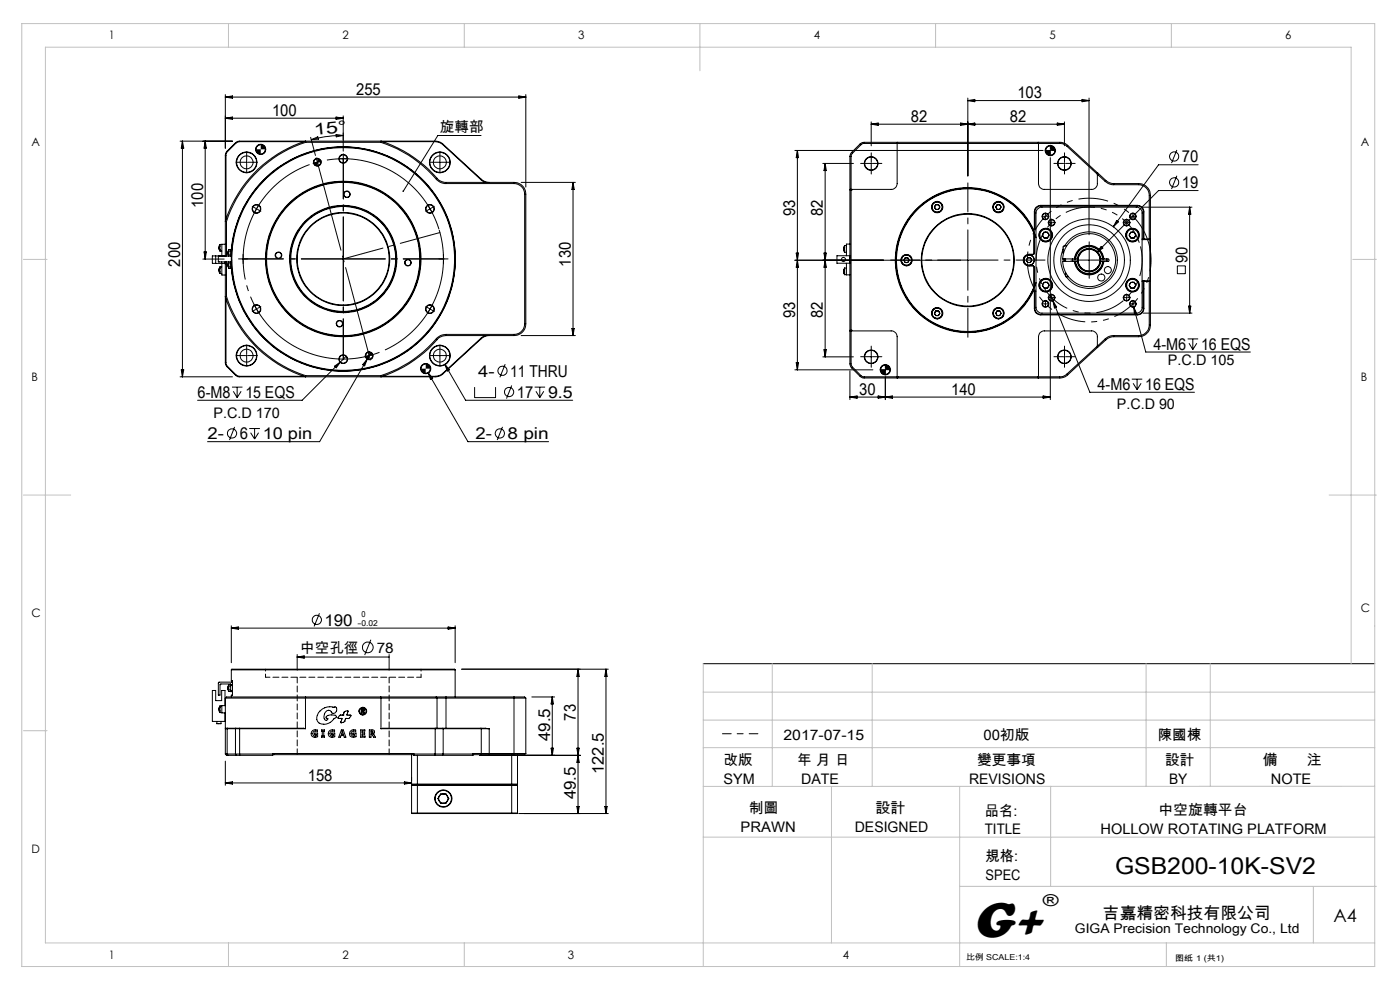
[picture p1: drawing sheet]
<svg xmlns="http://www.w3.org/2000/svg" width="297mm" height="210mm" viewBox="0 0 297 210" stroke-linecap="round" stroke-linejoin="round" font-family="sans-serif">
<g fill="none" stroke="#000" stroke-width=".21">
<path d="M38.2 29.9h11.1M38.7 29.9v50M38.7 29.9l.3 1.5h-.5zM43.5 29.9l.3 1.5h-.5zM43.5 29.9v25.1M47.8 25.1h25M47.8 25.1l1.5-.3v.5zM47.8 20.1v11.4M47.8 20.6l1.5-.3v.5zM47.8 20.6h63.7M52.2 34.4h.2M52.3 34.3v.3"/>
<path d="M55.3 30.7h-.1a1.04 1.04 0 0 0-.9 1M56.3 31.7a1.02 1.02 0 0 1-1 1M64.4 30h-13.6l-.8 .4-1.8 1.8-.3 .5v13.9M64.8 30.2a26.1 26.1 0 0 0-16.8 16.8M64.8 30.2v-.3a26.2 26.2 0 0 0-17 17l.2 .1M64.8 30.2h16M65.9 29.1l1 3.9M66 29.6l1.4-.6 .2 .5zM67.3 34.3v.2M67.3 33.6a.72 .72 0 0 0-.7 .8M67.4 34.4l-.2 .1M68.1 34.4v.1a.73 .73 0 0 1-.8 .7"/>
<path d="M71.3 28.5l1.5 .2-1.5 .3zM71.3 24.8l1.5 .3-1.5 .2zM72.7 33.7h.2M72.8 24.6v7.5M72.8 28.7a26.7 26.7 0 0 0-6.8 .9M72.8 33.6v.2M80.8 30.2a27.1 27.1 0 0 1 12.2 8.2l1.3 .5h14.7a2.27 2.27 0 0 1 2.3 2.3v27.5a2.27 2.27 0 0 1-2.3 2.2h-14.4a2.65 2.65 0 0 0-2.1 1 26.1 26.1 0 0 1-11.7 7.8M80.8 30.2v-.3a27.3 27.3 0 0 1 12.3 8.3l1.2 .5h14.7a2.47 2.47 0 0 1 2.5 2.5v27.5a2.47 2.47 0 0 1-2.5 2.5h-14.4a2.61 2.61 0 0 0-1.9 .9 26.7 26.7 0 0 1-11.9 7.8v-.2M81.2 30h11.1l.9 .2 .7 .5 8.1 7.4 1 .6M93.2 34.4h.3M93.3 34.3v.3M102.1 28.7h-9.2l-7.4 11.9"/>
<path d="M103.8 38.7a2.48 2.48 0 0 1-1.7-.7l-8.1-7.4a2.48 2.48 0 0 0-1.7-.7h-41.6l-.5 .2-2.1 2.1-.3 .6v21.5M110.1 20.3l1.4 .3-1.4 .2zM110.6 38.7h11.5M111.5 20.1v19.6M121.6 38.7v32.5M121.6 38.7l.2 1.5h-.5zM168.6 31.9h52.7M169.2 31.9v46.5M169.2 31.9l.2 1.5h-.5zM174.6 34.7h6.4M175 34.7v41M175 34.7l.3 1.5h-.5z"/>
<path d="M184.7 34.7h.2M184.8 25.9v5M184.8 34.6v.2M184.8 26.3h41M184.8 26.3l1.5-.2v.5zM190.3 30.2h30M190.3 30.2v8.7a1.26 1.26 0 0 1-1.2 1.3h-8.8M190.3 30.2h-7.1l-.7 .3-1.9 1.9-.3 .7v7.1M190.4 30.4h-7.3l-.4 .2-2.1 2.3v7.4M190.4 30.4h34.4a2.07 2.07 0 0 1 1.5 .6l6.5 6M190.4 30.4h.1M203.8 26.1l1.5 .2-1.5 .3z"/>
<path d="M205.3 20.8v16.5M205.3 21.3h25.7M205.3 21.3l1.5-.2v.5zM205.3 26.3l1.5-.2v.5zM220.3 30.2v8.7a1.21 1.21 0 0 0 1.2 1.3h10.1a1.21 1.21 0 0 0 1.2-1.3v-2.3M220.3 30.2h4.5a2.48 2.48 0 0 1 1.7 .7l6.3 5.7M222.7 31.9h.2M222.8 30.9h-.1a.96 .96 0 0 0-.9 1M222.8 31.8v.3M222.8 33.4v51.4M223.8 31.9a1.02 1.02 0 0 1-1 1M224.3 26.1l1.5 .2-1.5 .3z"/>
<path d="M225.7 34.7h.2M225.8 25.9v5M225.8 34.6v.2M229.6 21.1l1.4 .2-1.4 .3zM231 20.8v29M232.8 36.6l1.8 1.7a2.48 2.48 0 0 0 1.7 .6h5.2a2.53 2.53 0 0 1 2.6 2.5v27.5a2.53 2.53 0 0 1-2.6 2.5h-5.2a2.48 2.48 0 0 0-1.7 .7l-1.8 1.6M232.8 37l1.6 1.4a2.63 2.63 0 0 0 1.9 .8h5.2a2.27 2.27 0 0 1 2.3 2.2v9.3M249.7 37.3l-1.2 2.8M249.7 31.8l-1.2 2.8M254.2 35h-8.4l-9.6 13.1M43 55h4.6M43.3 53.4h.5l-.3 1.6z"/>
<path d="M45.8 54.3v1.6M46.5 52.9l.2 .4M46.5 57.7l.2 .3M46.5 52.9h.1M46.5 52.2v.7M46.5 52.2h.1M46.5 57.7h.1M46.5 57v.7M46.5 57h.1M46.5 54.3h-.2v1.3h2.8M46.7 51.8l-.2 .4M46.7 56.6l-.2 .4"/>
<path d="M46.7 51.8v1.5M46.7 56.6v1.4M46.7 51.8h.4M46.7 53.3h.4M46.7 56.6h.4M46.7 58h.4M47 55.6l.1 2.7h.7M47.7 55.6l.1 .3M47.8 55.6v21.4l.3 .7 2.2 2.2h42a2.48 2.48 0 0 0 1.7-.6l8.1-7.4a2.48 2.48 0 0 1 1.7-.7M47.8 54.2l-.1 .1M47.8 51.8h-.7l-.1 2.5M48 47v7.3"/>
<path d="M48 55.6v7.3M48.4 56.5l.1 .4M48.4 55.8l.1-.2v1.3M48.4 54h.1M48.4 53.3v.7M48.4 53.3h.1M48.4 56.5h.1M48.4 55.8v.7M48.4 55.8h.1M48.5 53v1.3l-.1-.3M48.5 53l-.1 .3M48.5 53h.4"/>
<path d="M48.9 56.8l-.4 .1M48.9 53v1.3M48.9 55.6v1.2M48.9 53h.2M48.9 56.8h.2M49.1 53a23.8 23.8 0 0 1 36.2-18.4 23.8 23.8 0 0 1 0 40.6 23.8 23.8 0 0 1-36.2-18.4M49.1 54.3h-4.1v1.6h2.7M49.1 52.8h.1M49.1 57h.1M49.1 52.3h.1M49.1 57.6h.1M51.4 55h.3"/>
<path d="M51.6 54.8v.3M54.3 44.3l.2 .1M54.5 44.2l-.2 .2M72.7 55h.2M72.8 54.8v.3M91.2 44.2v.1M91.2 44.3l-.1 .1M91.2 44.3l.1 .1M91.3 44.3h-.1M93.9 55h.3M94.1 54.8v.3M168.6 55.2h35.2"/>
<path d="M168.9 53.7h.5l-.2 1.5zM169.2 55.2l.2 1.5h-.5zM174.8 53.7h.5l-.3 1.5zM175 55.2l.3 1.5h-.5zM179 57.9l.2 .4M179 53.2l.2 .3M179 57.2h.1M179 57.9h.1M179 57.2v.7M179 52.4h.1M179 53.2h.1M179 52.4v.8"/>
<path d="M179.2 56.9l-.2 .3M179.2 52.1l-.2 .3M179.2 56.9v1.4M179.2 52.1v1.4M179.2 56.9h.4M179.2 58.3h1.1M179.2 52.1h.4M179.2 53.5h.4M179.6 55.8v2.5M180.2 54.2h-2.6v1.6h2.6M180.2 54.6h.1M180.2 55.8h.1"/>
<path d="M180.3 40.2v30M180.3 54.2v1.7M180.3 51.8h-.7v2.4M180.6 40.3h.1M180.6 40.3v29.8M192 54.7h.6l.3 .5-.3 .5h-.6l-.3-.5zM198.5 43.4h.6l.3 .5-.3 .5h-.6l-.3-.5zM205.2 55.2h.2M205.3 55.1v.2M211.5 43.4h.6l.3 .5-.3 .5h-.6l-.3-.5zM218 54.7h.6l.3 .5-.3 .5h-.6l-.3-.5zM218.3 56.3l1 .1"/>
<path d="M218.3 54.1a1.11 1.11 0 0 0-1.1 1.1 1.11 1.11 0 0 0 1.1 1.1M218.3 54.1a1.11 1.11 0 0 1 1.1 1.1 1.11 1.11 0 0 1-1.1 1.1M219.3 53.9a1.79 1.79 0 0 0-2.1 .7 1.25 1.25 0 0 0 1.1 1.8h1M219.3 56.4v.1M219.3 53.9l-1 .2M219.3 48.7h-.1a15.3 15.3 0 0 0-21.6-6.7 15.3 15.3 0 0 0-4.5 22.2 15.3 15.3 0 0 0 22.6 2.1 16.8 16.8 0 0 0 3.5-4.6l.1-.1M219.3 48.7a15.4 15.4 0 0 0-23.5-5.6 15.4 15.4 0 0 0 0 24.2 15.4 15.4 0 0 0 23.5-5.7M219.3 49.5a15.1 15.1 0 0 0-23.2-6.3 15.1 15.1 0 0 0 0 24 15.1 15.1 0 0 0 23.2-6.3M219.3 53.9h.1M219.3 56.5l.1 4.4M219.3 49.5h.1M219.3 49.5v4.4"/>
<path d="M219.3 56.5v4.4M219.4 49.5a15.2 15.2 0 0 0-23.3-6.4 15.2 15.2 0 0 0 0 24.2 15.2 15.2 0 0 0 23.3-6.4M219.4 49.5l-.1 4.4M219.4 48.7h-.1M219.4 49.5l.4 .9M219.8 59.9l-.4 1M219.8 43.9l1-.3h20.5a1.38 1.38 0 0 1 1.4 1.3v5.9l-.2-.1v-5.8a1.21 1.21 0 0 0-1.2-1.2h-20.5a1.26 1.26 0 0 0-1.3 1.2l-.1 3.8v-3.8zM220 44.5l.8-.6h20.3a1.21 1.21 0 0 1 1.2 1.3v20a1.21 1.21 0 0 1-1.2 1.2h-20a1.26 1.26 0 0 1-1.3-1.2v-20zM221.5 59.9h.7l.4 .6-.4 .6h-.7l-.4-.6zM221.5 49.2h.7l.4 .7-.4 .6h-.7l-.4-.6zM221.7 45.9h.2M221.8 45.8v.2"/>
<path d="M223 47.2h.2M223.1 47.1v.3M225.5 52.8a5.9 5.9 0 0 0 .6 5.7M225.6 54.9v.5M225.8 54.9v.5M225.8 52.2a6 6 0 0 1 9-1.7 6 6 0 0 1 .4 9 6 6 0 0 1-9-.8M226.1 58.6h.5M226.1 58.6l.6 .1M226.1 54.9v.5M226.1 57.8v.8M226.3 52.2l-.7 .1v1.4M227.5 54.9v.5"/>
<path d="M227.9 55.4a3.1 3.1 0 0 0 3.2 2.9 3.1 3.1 0 0 0 3.1-2.9M227.9 54.9a3.1 3.1 0 0 1 3.2-2.8 3.1 3.1 0 0 1 3.1 2.8M228.1 55.4a2.99 2.99 0 0 0 3 2.8 2.99 2.99 0 0 0 2.9-2.8M228.1 54.9a2.99 2.99 0 0 1 3-2.7 2.99 2.99 0 0 1 2.9 2.7M228.2 55.4a2.89 2.89 0 0 0 2.9 2.7 2.89 2.89 0 0 0 2.8-2.7M228.2 54.9a2.89 2.89 0 0 1 2.9-2.6 2.89 2.89 0 0 1 2.8 2.6M228.6 55.4a2.5 2.5 0 0 0 2.5 2.3 2.5 2.5 0 0 0 2.4-2.3M228.6 54.9a2.5 2.5 0 0 1 2.5-2.2 2.5 2.5 0 0 1 2.4 2.2M228.7 54.9h-3.2a5.3 5.3 0 0 1 4.5-5.2 5.6 5.6 0 0 1 6.6 4.7 5.6 5.6 0 0 1-5 6.4 5.6 5.6 0 0 1-6.2-5.4h3.3M228.7 55.4a2.38 2.38 0 0 0 2.3 2.2 2.38 2.38 0 0 0 2.4-2.2M228.7 54.9a2.38 2.38 0 0 1 2.3-2.1 2.38 2.38 0 0 1 2.4 2.1M228.7 54.9v.5"/>
<path d="M230.9 55.2h.3M231 55.1v.2M233.4 54.9h1.7a.27 .27 0 0 1 .2 .3 .27 .27 0 0 1-.2 .2h-1.7M233.4 54.9v.5M233.6 52.3l.4 .3-1.3 .9zM234.8 54.9v.5v-.2M236.9 46.8l.4 .3-1.1 1zM238.9 47.2h.2M239 47.1v.3M239.9 59.9h.7l.4 .6-.4 .6h-.7l-.4-.6zM239.9 49.2h.7l.4 .7-.4 .6h-.7l-.4-.6zM240.2 45.9h.3"/>
<path d="M240.3 45.8v.2M242.3 59.7h1.5M242.3 50.7h1.5M242.3 59.6h1.6M242.3 50.8h1.6M242.5 43.9h10.4M243.8 59.7v9.2a2.27 2.27 0 0 1-2.3 2.3h-5.2a2.63 2.63 0 0 0-1.9 .7l-1.6 1.5M243.8 50.7l.1 .1M243.9 59.6l-.1 .1M243.9 59.6l.2 .1M243.9 50.8v8.8M244.1 50.7l-.2 .1"/>
<path d="M249.8 56.4h1.7v1.7h-1.7zM252.4 43.9v22.5M252.4 43.9l.2 1.5h-.5zM254.2 40.4h-8.4l-13.1 13.1M38.2 79.9h11.1M38.5 78.4h.5l-.3 1.5zM47.9 63.3v13.8l.3 .5 1.8 1.9 .7 .3h13.7M48 62.9a25.9 25.9 0 0 0 16.8 16.8M48 62.9h-.2a26.4 26.4 0 0 0 17 17v-.2M52.2 75.5h.2M52.3 75.3v.3M54.3 65.5l.2 .2"/>
<path d="M54.5 65.5l-.2 .1M64.8 79.7h16M71 77.7l1.2-.9-.9 1.2zM73.4 75.6l-9.3 9.3h-22.2M77.9 76.2l-10.1 17.5h-23.8M77.9 76.2l-.5 1.4-.5-.2zM78.3 75.3v.2M78.3 75.5h-.1M78.3 75.5l.1 .1M78.3 74.7a.72 .72 0 0 0-.7 .8M78.4 75.4l-.1 .1M78.7 74.7l-.8 1.5"/>
<path d="M79.1 75.5a.78 .78 0 0 1-.8 .7M90.3 77.2h-.1a.97 .97 0 0 0-.9 1M90.8 79l8.5 14.7h17.1M90.8 79l1 1.2-.5 .3zM91.1 65.5l.1 .1M91.2 65.6v.1M91.2 65.6h.1M91.3 65.5l-.1 .1M91.3 78.2a1.02 1.02 0 0 1-1 1M93.2 75.5h.3M93.3 75.3v.3M94.4 77.3l4.4 7.6h22.7"/>
<path d="M94.4 77.3l1 1.1-.5 .3zM103 71.2l-1 .5-8.6 7.9-1.1 .2h-11.1M107.2 77.2l-1.2 2.8M110.6 71.2h11.5M121.3 69.7h.5l-.2 1.5zM168.6 78.4h16.6M168.9 76.9h.5l-.2 1.5zM174.6 75.7h6.4M174.8 74.2h.5l-.3 1.5zM180.3 70.2v7.1l.3 .7 1.9 1.9 .6 .3h7.2M180.3 70.2h8.8a1.26 1.26 0 0 1 1.2 1.2v8.8M180.3 78.7v6.1"/>
<path d="M180.6 70.1v7.4l2.1 2.2 .4 .2h7.3M180.6 70.1h.1M184.7 75.7h.2M184.8 75.6v.2M187.7 78.4h.2M187.8 77.4a1.02 1.02 0 0 0-1 1M187.8 78.3v.3M187.8 79.9v4.9M188.8 78.4a1.02 1.02 0 0 1-1 1M190.4 79.9h.1M198.5 65.9h.6l.3 .6-.3 .4h-.6l-.3-.4zM211.5 65.9h.6l.3 .6-.3 .4h-.6l-.3-.4z"/>
<path d="M219.3 61.6l.1 .1M219.3 60.9h.1M219.4 61.7l.1 3.7a1.33 1.33 0 0 0 1.3 1.3h20.5a1.26 1.26 0 0 0 1.2-1.3v-5.7l.2-.1v5.8a1.38 1.38 0 0 1-1.4 1.4h-20.5a1.33 1.33 0 0 1-1.4-1.4zM221.7 64.5h.2M221.8 64.3v.3M222.8 62.4l.6 1.4M223 63.1h.2M223.1 63v.3M223.4 63.8l7.8 19.4h22.2M223.4 63.8l.8 1.3-.5 .2zM225.7 75.7h.2M225.8 75.6v.2"/>
<path d="M232.8 73.4l-6.5 5.9a2.07 2.07 0 0 1-1.5 .6h-34.4M232.8 73.7l-6.3 5.8a2.48 2.48 0 0 1-1.7 .7h-4.5M232.8 73.7v-2.3a1.21 1.21 0 0 0-1.2-1.2h-10.1a1.21 1.21 0 0 0-1.2 1.2v8.8M238.9 63.1h.2M239 63v.3M240.2 64.5h.3M240.3 64.3v.3M240.5 65.2l2.6 9.5h22.2M240.5 65.2l.7 1.4-.5 .1zM242.5 66.4h10.4M252 71.9h2.2M252.1 64.9h.5l-.2 1.5z"/>
<path d="M252.2 72.8l.8 1.3M253 71.9v2.2M253.9 72.8l-.9 1.3M49.2 82.1h2.2M49.5 83l.8 1.3M49.8 90.5l-1.1 2.8M50.3 82.1v2.2M51.2 83l-.9 1.3M52.9 90.9h2.2M53.2 91.8l.8 1.3M54 90.9v2.2M54.9 91.8l-.9 1.3"/>
<path d="M100.7 82.1v2.2h4.4v-2.2M106.6 90.5l-1.1 2.8M108.5 81.8l-1 2.8M113.4 82.1h2.2M113.7 83l.8 1.3M114.5 82.1v2.2M115.4 83l-.9 1.3M180.3 84.2l1.5-.2v.5zM186.3 84l1.5 .2-1.5 .3zM187.8 84.2l1.5-.2v.5zM190.3 80.2h30M221.3 84l1.5 .2-1.5 .3z"/>
<path d="M222.8 84.2h-42.5M240.1 80.4h2.2M240.4 81.3l.8 1.3M241.2 80.4v2.2M242.1 81.3l-.9 1.3M49.1 132.7v7.9M49.1 133.2h47.5M49.1 133.2l1.5-.2v.5zM63 138.8v3.4M63 139.4h19.5M63 139.4l1.5-.3v.5zM67.8 130.1l-1.2 2.8"/>
<path d="M78.7 135.7l-1.3 3.3M82.5 138.8v3.4M95.1 133l1.5 .2-1.5 .3zM96.6 132.7v7.9M46 153v.5h.9v-.5M46.5 150.8l.2 .4M46.5 150.1v.7M46.5 150.1h.1M46.5 150.8h.1M46.7 149.7l-.2 .4M46.7 149.7v1.5M46.7 149.7h.4"/>
<path d="M46.7 151.2h.4M47.7 149.7v-3.2h-.7v2.1h-1.2v-2.1h-.8v6.5h2.7v-1.8M47.8 148.1h17M47.8 159.9h.4M47.8 159.9l.2 .3h.4M47.8 148.1v11.8M47.8 149.7h-.7v1.5h.7M48.2 154.6h1.8M48.2 159.9h1.8M48.2 159.9l.2 .3M48.2 154.6v5.3M48.3 154.5l-.5 .1h.4"/>
<path d="M48.3 154.5h1.7M48.3 154.5l-.1 .1M48.4 146.3l.1 .3M48.4 145.6v.7M48.4 145.6h.1M48.4 146.3h.1M48.5 145.3l-.1 .3M48.5 145.3v1.3M48.5 145.3h.4M48.5 146.6h.4M48.9 145.4v1.1M48.9 145.2v.2"/>
<path d="M48.9 146.5v.2h.4M48.9 146.5h.4M48.9 145.4h.4M48.9 145.2h.4M49.1 142.1v2.4h.2v3h-.2v.3M49.1 142.1h47.5M49.1 142.1l.1-.2h47.2l.2 .2M49.3 144.9l-.2-.2h-2.7l-.1 2.8h.4v-2.4l2.2 .1M50 159.9h7.8M50 154.6h14.8M50 154.6v5.3M50 159.9l.1 .3"/>
<path d="M50 154.5h.8M50 154.5v.1M50.8 154.5v5.7M50.8 154.5l14 .1M57.8 159.9v.3M57.9 159.8l-.1 .1M57.9 159.8h29.8M57.9 159.8v.3M64.8 148.1h16M64.8 148.1v6.5M64.8 147.8h-16.8l-.2 .3M64.8 147.8h16"/>
<path d="M64.8 147.8v.3M66.3 155l.6-.2 .4 .1v.3a.56 .56 0 0 0-.9 .2 .56 .56 0 0 0 .7 .7v-.3h-.4v-.3h.7v.8a.84 .84 0 0 1-1.2-.1 .84 .84 0 0 1 .1-1.2zM67.9 150.8a4.2 4.2 0 0 1 3.1-.8h.1a.69 .69 0 0 1 .2 .9 .69 .69 0 0 1-1 .2v-.1a.8 .8 0 0 0-.9-.3 .8 .8 0 0 0-.6 .8l-.1 .5a.48 .48 0 0 0 .2 .7 .48 .48 0 0 0 .6-.2l.1-.1h-.4v-.3a1.71 1.71 0 0 1 2.1-.2v.3l-.4 .2a2.42 2.42 0 0 1-3.4 .8 1.72 1.72 0 0 1 .4-2.4zM68.2 154.8h.6v.3h-.1v1h.1v.3h-.6v-.3h.2v-1h-.2zM70 155l.5-.2 .5 .1v.3a.56 .56 0 0 0-1 .2 .56 .56 0 0 0 .7 .7v-.3h-.3v-.3h.6v.8a.84 .84 0 0 1-1.2-.1 .84 .84 0 0 1 .2-1.2zM72.4 154.8h.4l.6 1.6h-.4l-.1-.4h-.5l-.2 .4h-.3zM72.6 155.1l.2 .7h-.4zM72.7 151.7a.67 .67 0 0 0-.9 .7h.8l-.3 .9a.76 .76 0 0 0 1-.8M72.7 151.7l.2-.3a.69 .69 0 0 1 1-.6l-.3 .9h.9a.82 .82 0 0 1-1.2 .7v.1M72.7 151.7h.1M73.3 152.5h.1M74.5 155l.5-.2 .5 .1v.3a.57 .57 0 0 0-1 .2 .57 .57 0 0 0 .7 .7v-.3h-.3v-.3h.6v.8a.84 .84 0 0 1-1.2-.1 .84 .84 0 0 1 .2-1.2z"/>
<path d="M76.5 154.8h.9v.3h-.6v.4h.6v.2h-.6v.4h.6v.3h-.9zM76.6 150.3l.7 .2v.2l-.2 .2 .3 .5h-.2l-.3-.5h-.1v.5h-.2zM76.8 150.5h.3v.3h-.3zM78.4 154.8l.9 .1 .1 .5-.3 .3 .6 .7h-.4l-.4-.6h-.2v.6h-.3zM78.7 155.1h.2a.25 .25 0 0 1 .2 .3 .25 .25 0 0 1-.4 .1zM79.1 155.7h.1M80.8 147.8h11.7M80.8 147.8v.3M80.8 154.6h13.2M80.8 148.1h11.9M80.8 148.1v6.5M87.7 159.8l.1 .1"/>
<path d="M87.7 159.8v.3M87.8 159.9h6.2M87.8 159.9v.3M92.3 154.5h1.6M92.3 154.5v5.7M92.3 154.5l-11.5 .1M92.5 147.8h2.1M92.5 147.8l.2 .3M92.7 148.1h18.8M92.7 148.1v6.4M93.9 154.5h8.1M93.9 154.5l.1 .1"/>
<path d="M94 154.6v5.3M94 154.6h8.1M94 159.9h6.3M94 159.9l-.1 .3M94.6 147.8h14.4M94.6 147.8v6.7M96.6 142.1v5.7M97.9 141.9h31.1M100.3 159.9h.1M100.3 159.9v.3M100.4 159.8l-.1 .1M100.4 159.8h1.7"/>
<path d="M100.4 159.8v.3M102 154.5l1.8 .1M102 154.5l.1 .1M102.1 154.6h1.7M102.1 159.8h9.4M102.1 154.6v5.2M102.1 159.8l-.2 .3M103.8 154.6v5.5M109 147.8h.8a2.06 2.06 0 0 1 1.7 .3M109 147.8v12.3M111.5 159.8a2.06 2.06 0 0 1-1.7 .3h-.8M111.5 148.1v11.7"/>
<path d="M112.8 147.8h4.9M116.9 158.7h.5l-.2 1.5zM117.2 147.8v12.4M117.2 147.8l.2 1.5h-.5zM122.4 158.7h.5l-.3 1.5zM122.6 141.9l.3 1.6h-.5zM122.6 141.9v30.7M128.6 141.9v30.7M128.6 141.9l.2 1.6h-.5zM149.2 140.8h142.4M47.8 161.5v5.1M47.8 166.1l1.5-.3v.5z"/>
<path d="M47.8 166.1h39.5M48.4 160.2h1.7M50.1 160.2h.7M50.8 160.2h7M57.9 160.1h.1M57.9 160.1l-.1 .1M57.9 160.1h29.8M85.8 165.8l1.5 .3-1.5 .2zM87.3 166.6h1.2M87.3 172.5h1.2M87.3 172.5l1.2 .1M87.3 166.3h1.2"/>
<path d="M87.3 166.3l.1 .2M87.3 160.1v6.2M87.3 166.6v5.9M87.4 166.5l-.1 .1M87.4 166.5h1.1M87.7 160.1l.1 .1M87.7 160.1h.1M87.8 160.2h4.5M88.5 172.5v.1M88.5 166.5v.1M88.5 166.3v.2M88.5 172.6h20"/>
<path d="M88.5 172.5h20M88.5 166.6h20M88.5 160.2v6.1M88.5 166.6v5.9M88.5 166.5h20M88.5 166.3h20M92.3 160.2h1.6M93.5 168.4h1.1l.6 1-.6 1h-1.1l-.6-1zM93.9 160.2h6.4M100.4 160.1l-.1 .1M100.4 160.1h1.5M101.8 160.2h21.3"/>
<path d="M101.9 160.1h1.9M103.8 160.1h5.2M108.5 172.5v.1M108.5 166.6h1.3M108.5 166.5v.1M108.5 166.5h1.2M108.5 172.5h1.3M108.5 166.3v.2M108.5 166.3h1.3M108.5 160.1v6.2M108.5 166.6v5.9M109.7 166.5l.1 .1"/>
<path d="M109.8 172.5l-1.3 .1M109.8 166.3l-.1 .2M109.8 160.1v6.2M109.8 166.6v5.9M110 172.6h19M122.4 171.1h.5l-.3 1.5zM122.6 160.2l.3 1.5h-.5zM128.3 171.1h.5l-.2 1.5z"/>
<circle cx="52.3" cy="34.4" r="2.2"/>
<circle cx="52.3" cy="34.4" r="2.12"/>
<circle cx="52.3" cy="34.4" r="1.38"/>
<circle cx="55.3" cy="31.7" r="1.07"/>
<circle cx="55.3" cy="31.7" r=".99"/>
<circle cx="67.3" cy="34.4" r=".83"/>
<circle cx="67.3" cy="34.4" r=".76"/>
<circle cx="72.8" cy="33.7" r=".86"/>
<circle cx="72.8" cy="33.7" r=".93"/>
<circle cx="93.3" cy="34.4" r="2.2"/>
<circle cx="93.3" cy="34.4" r="2.12"/>
<circle cx="93.3" cy="34.4" r="1.36"/>
<circle cx="184.8" cy="34.7" r="1.45"/>
<circle cx="184.8" cy="34.7" r="1.38"/>
<circle cx="222.8" cy="31.9" r="1.07"/>
<circle cx="222.8" cy="31.9" r=".99"/>
<circle cx="225.8" cy="34.7" r="1.45"/>
<circle cx="225.8" cy="34.7" r="1.38"/>
<circle cx="249.1" cy="33.2" r=".97"/>
<circle cx="249.1" cy="38.7" r=".97"/>
<circle cx="54.4" cy="44.3" r=".92"/>
<circle cx="54.4" cy="44.3" r=".85"/>
<circle cx="59.1" cy="54.2" r=".63"/>
<circle cx="59.1" cy="54.2" r=".7"/>
<circle cx="72.8" cy="54.9" r="9.8"/>
<circle cx="72.8" cy="54.9" r="23.6"/>
<circle cx="72.8" cy="55" r="11.4"/>
<circle cx="72.8" cy="54.9" r="9.9"/>
<circle cx="72.8" cy="54.9" r="11.2"/>
<circle cx="72.8" cy="54.9" r="16.5"/>
<circle cx="72.8" cy="54.9" r="23.7"/>
<circle cx="72.8" cy="54.9" r="16.3"/>
<circle cx="72.8" cy="54.9" r="16.4"/>
<circle cx="72.8" cy="54.9" r="11.1"/>
<circle cx="73.6" cy="41.2" r=".63"/>
<circle cx="73.6" cy="41.2" r=".7"/>
<circle cx="86.5" cy="55.7" r=".63"/>
<circle cx="86.5" cy="55.7" r=".7"/>
<circle cx="91.2" cy="44.3" r=".92"/>
<circle cx="91.2" cy="44.3" r=".85"/>
<circle cx="178.9" cy="55" r=".43"/>
<circle cx="192.3" cy="55.2" r="1.07"/>
<circle cx="192.3" cy="55.2" r=".51"/>
<circle cx="192.3" cy="55.2" r="1.11"/>
<circle cx="192.3" cy="55.2" r="1.2"/>
<circle cx="198.8" cy="43.9" r="1.07"/>
<circle cx="198.8" cy="43.9" r="1.12"/>
<circle cx="198.8" cy="43.9" r=".51"/>
<circle cx="198.8" cy="43.9" r="1.19"/>
<circle cx="205.3" cy="55.2" r="9.9"/>
<circle cx="205.3" cy="55.2" r="9.8"/>
<circle cx="211.8" cy="43.9" r="1.07"/>
<circle cx="211.8" cy="43.9" r=".5"/>
<circle cx="211.8" cy="43.9" r="1.13"/>
<circle cx="211.8" cy="43.9" r="1.2"/>
<circle cx="218.3" cy="55.2" r="1.07"/>
<circle cx="218.3" cy="55.2" r=".51"/>
<circle cx="221.8" cy="45.9" r=".71"/>
<circle cx="221.8" cy="45.9" r=".62"/>
<circle cx="221.8" cy="49.9" r="1.25"/>
<circle cx="221.8" cy="49.9" r=".63"/>
<circle cx="221.8" cy="49.9" r="1.46"/>
<circle cx="221.9" cy="49.9" r="1.39"/>
<circle cx="223.1" cy="47.2" r=".63"/>
<circle cx="223.1" cy="47.2" r=".7"/>
<circle cx="231" cy="55.2" r="8.7"/>
<circle cx="231" cy="55.2" r="7.5"/>
<circle cx="231.1" cy="55.2" r="2.3"/>
<circle cx="233.6" cy="58.9" r=".75"/>
<circle cx="235" cy="57.3" r=".74"/>
<circle cx="239" cy="47.2" r=".63"/>
<circle cx="239" cy="47.2" r=".7"/>
<circle cx="240.2" cy="49.9" r="1.45"/>
<circle cx="240.2" cy="49.9" r="1.37"/>
<circle cx="240.3" cy="49.9" r="1.24"/>
<circle cx="240.3" cy="49.9" r=".63"/>
<circle cx="240.3" cy="45.9" r=".7"/>
<circle cx="240.3" cy="45.9" r=".62"/>
<circle cx="52.3" cy="75.4" r="2.2"/>
<circle cx="52.3" cy="75.4" r="2.12"/>
<circle cx="52.3" cy="75.4" r="1.38"/>
<circle cx="54.4" cy="65.6" r=".92"/>
<circle cx="54.4" cy="65.6" r=".85"/>
<circle cx="72" cy="68.7" r=".63"/>
<circle cx="72" cy="68.7" r=".7"/>
<circle cx="72.8" cy="76.2" r=".86"/>
<circle cx="72.8" cy="76.2" r=".93"/>
<circle cx="78.3" cy="75.5" r=".75"/>
<circle cx="78.3" cy="75.5" r=".82"/>
<circle cx="90.3" cy="78.2" r="1.06"/>
<circle cx="90.3" cy="78.2" r=".99"/>
<circle cx="91.2" cy="65.6" r=".92"/>
<circle cx="91.2" cy="65.6" r=".85"/>
<circle cx="93.3" cy="75.4" r="2.2"/>
<circle cx="93.3" cy="75.4" r="2.12"/>
<circle cx="93.3" cy="75.4" r="1.36"/>
<circle cx="106.6" cy="78.6" r=".98"/>
<circle cx="184.8" cy="75.7" r="1.45"/>
<circle cx="184.8" cy="75.7" r="1.38"/>
<circle cx="187.8" cy="78.4" r="1.08"/>
<circle cx="187.8" cy="78.4" r=".99"/>
<circle cx="198.8" cy="66.5" r="1.12"/>
<circle cx="198.8" cy="66.4" r=".51"/>
<circle cx="198.8" cy="66.4" r="1.2"/>
<circle cx="198.8" cy="66.4" r="1.07"/>
<circle cx="211.8" cy="66.5" r="1.06"/>
<circle cx="211.8" cy="66.5" r=".49"/>
<circle cx="211.8" cy="66.4" r="1.13"/>
<circle cx="211.8" cy="66.4" r="1.21"/>
<circle cx="221.8" cy="64.5" r=".71"/>
<circle cx="221.8" cy="64.5" r=".62"/>
<circle cx="221.8" cy="60.5" r=".63"/>
<circle cx="221.9" cy="60.5" r="1.26"/>
<circle cx="221.9" cy="60.5" r="1.39"/>
<circle cx="221.9" cy="60.5" r="1.45"/>
<circle cx="223.1" cy="63.1" r=".63"/>
<circle cx="223.1" cy="63.1" r=".7"/>
<circle cx="225.8" cy="75.7" r="1.45"/>
<circle cx="225.8" cy="75.7" r="1.38"/>
<circle cx="239" cy="63.1" r=".63"/>
<circle cx="239" cy="63.1" r=".7"/>
<circle cx="240.2" cy="60.5" r="1.37"/>
<circle cx="240.2" cy="60.5" r="1.44"/>
<circle cx="240.3" cy="60.5" r=".63"/>
<circle cx="240.3" cy="60.5" r="1.25"/>
<circle cx="240.3" cy="64.5" r=".7"/>
<circle cx="240.3" cy="64.5" r=".62"/>
<circle cx="49.2" cy="92" r=".98"/>
<circle cx="106.1" cy="91.9" r=".98"/>
<circle cx="108" cy="83.2" r=".98"/>
<circle cx="67.2" cy="131.5" r=".98"/>
<circle cx="78" cy="137.3" r="1.14"/>
<circle cx="77" cy="150.8" r=".71"/>
<circle cx="77" cy="150.9" r=".82"/>
<circle cx="94" cy="169.4" r=".99"/>
<circle cx="94" cy="169.4" r="1.82"/>
<circle cx="94.1" cy="169.4" r="1.73"/>
</g>
<path d="M93.1 48.7a21.2 21.2 0 0 0-35.5-8.6 21.2 21.2 0 0 0 9.6 35.3 21.2 21.2 0 0 0 26.3-25.4l-.4-1.3" fill="none" stroke="#000" stroke-width=".21" stroke-dasharray="30.5 1.3 1.3 1.3" stroke-dashoffset="-.1" stroke-linecap="butt"/>
<path d="M241.8 51.9a11.2 11.2 0 0 0-18.7-4.6 11.2 11.2 0 0 0 4.8 18.7 11.2 11.2 0 0 0 14.2-13.2l-.3-.9" fill="none" stroke="#000" stroke-width=".21" stroke-dasharray="6.3 1.3 1.3 1.3 1.3 1.3" stroke-dashoffset="-.4" stroke-linecap="butt"/>
<path d="M243.6 51.3a13.1 13.1 0 0 0-21.9-5.3 13.1 13.1 0 0 0 5.7 21.8 13.1 13.1 0 0 0 16.5-15.5l-.3-1" fill="none" stroke="#000" stroke-width=".21" stroke-dasharray="6.3 1.3 1.3 1.3 1.3 1.3" stroke-linecap="butt"/>
<path d="M205.1 55.2h-16.1M205.3 54.9v-16.1M205.3 55.4v16.1M205.6 55.2h16.1" fill="none" stroke="#000" stroke-width=".21" stroke-dasharray="30.5 1.3 1.3 1.3" stroke-dashoffset="24.3"/>
<g fill="none" stroke="#000" stroke-width=".21" stroke-dasharray="30.5 1.3 1.3 1.3">
<path d="M52.1 34.4h-2M52.3 34.2v-2M52.3 34.7v2M52.6 34.4h2M67.1 34.5l-.7 .1M67.3 34.2l-.2-.7M67.4 34.6l.2 .7M67.6 34.3l.6-.2M72.6 33.7h-.8M72.8 33.4v-.8M72.8 33.9v.8M73.1 33.7h.8"/>
<path d="M93.1 34.4h-2M93.3 34.2v-2M93.3 34.7v2M93.6 34.4h2M184.6 34.7h-2M184.8 34.4v-2M184.8 34.9v2M185.1 34.7h2M222.6 31.9h-.9M222.8 31.7v-.9M222.8 32.2v.8M223.1 31.9h.9"/>
<path d="M225.6 34.7h-2M225.8 34.4v-2M225.8 34.9v2M226.1 34.7h2M51.3 54.9h-.7M51.6 54.7v-.8M51.6 55.2v.7M51.8 54.9h.8M54.2 44.2l-.7-.4M54.3 44.5l-.4 .7M54.5 44.1l.4-.7M54.6 44.4l.7 .4"/>
<path d="M91 44.4l-.7 .4M91.1 44.1l-.4-.7M91.4 44.5l.4 .7M91.4 44.2l.7-.4M93.8 54.9h-.7M94.1 54.7v-.8M94.1 55.2v.7M94.3 54.9h.8M221.5 45.9h-.5M221.8 45.6v-.5M221.8 46.1v.5M222 45.9h.5"/>
<path d="M222.9 47.2h-.5M223.1 47v-.5M223.1 47.5v.5M223.4 47.2h.5M230.8 55.2h-3.6M231.1 54.9v-3.6M231.1 55.4v3.6M231.3 55.2h3.6M238.8 47.2h-.5M239 47v-.5M239 47.5v.5M239.3 47.2h.5"/>
<path d="M240.1 45.9h-.5M240.3 45.6v-.5M240.3 46.1v.5M240.6 45.9h.5M52.1 75.4h-2M52.3 75.2v-2M52.3 75.7v2M52.6 75.4h2M54.2 65.7l-.7 .4M54.3 65.3l-.4-.7M54.5 65.8l.4 .7M54.6 65.4l.7-.4"/>
<path d="M78.1 75.5l-.7 .2M78.3 75.2l-.2-.7M78.4 75.7l.2 .7M78.6 75.4l.6-.2M91 65.4l-.7-.4M91.1 65.8l-.4 .7M91.4 65.3l.4-.7M91.4 65.7l.7 .4M93.1 75.4h-2M93.3 75.2v-2M93.3 75.7v2M93.6 75.4h2"/>
<path d="M184.6 75.7h-2M184.8 75.4v-2M184.8 75.9v2M185.1 75.7h2M187.6 78.4h-.9M187.8 78.2v-.9M187.8 78.7v.8M188.1 78.4h.9M221.5 64.4h-.5M221.8 64.2v-.5M221.8 64.7v.5M222 64.4h.5"/>
<path d="M222.9 63.1h-.5M223.1 62.9v-.5M223.1 63.4v.5M223.4 63.1h.5M225.6 75.7h-2M225.8 75.4v-2M225.8 75.9v2M226.1 75.7h2M238.8 63.1h-.5M239 62.9v-.5M239 63.4v.5M239.3 63.1h.5"/>
<path d="M240.1 64.4h-.5M240.3 64.2v-.5M240.3 64.7v.5M240.6 64.4h.5"/>
</g>
<path d="M153.3 155.6h7.5" fill="none" stroke="#000" stroke-width=".21" stroke-dasharray="30.5 1.3 1.3 1.3" stroke-dashoffset="28.6"/>
<path d="M72.6 54.9h-21.1M72.8 54.7v-21.2M72.8 55.2v21.1M73.1 54.9h21.1M93.3 49.3l-20.5 5.6" fill="none" stroke="#000" stroke-width=".21" stroke-dasharray="30.5 1.3 1.3 1.3" stroke-dashoffset="21.8"/>
<path d="M67.3 34.4l11 41" fill="none" stroke="#000" stroke-width=".21" stroke-dasharray="30.5 1.3 1.3 1.3" stroke-dashoffset="11.1"/>
<path d="M56.3 141.9v1.8M89.3 141.9v1.8" fill="none" stroke="#000" stroke-width=".21" stroke-dasharray="1.3 .6" stroke-dashoffset=".9"/>
<path d="M56.3 143.7h33" fill="none" stroke="#000" stroke-width=".21" stroke-dasharray="1.3 .6" stroke-dashoffset=".3"/>
<path d="M63.1 143.7v16.4M82.6 143.7v16.4" fill="none" stroke="#000" stroke-width=".21" stroke-dasharray="1.3 .6" stroke-dashoffset=".1"/>
<g fill="none" stroke="#c0c0c0" stroke-width=".21">
<path d="M4.6 5h287v200h-287zM48.5 5v5M98.5 5v5M148.5 5v10M198.5 5v5M248.5 5v5M5 55h5M287 55h5M5 105h10M282 105h10M5 155h5M149.2 152.7h142.4"/>
<path d="M149.2 146.8h142.4M149.2 140.8v64.2M149.2 158.6h142.4M163.8 140.8v26M185 140.8v26M243.1 140.8v26M256.8 140.8v26M286.6 140.8v-130.8h-277v190h282M149.2 177.6h142.4M176.4 166.8v33.2M203.6 166.8v38.2M222.9 166.8v21.2"/>
<path d="M291.6 166.8h-142.4M203.6 188h88.4M278.6 188v12M48.5 200v5M98.5 200v5M247.4 200v5"/>
</g>
<g fill="#000">
<path d="M221.8 31.9a.96 .96 0 0 0 1 1v-1zM222.8 30.9v1h1a1.02 1.02 0 0 0-1-1zM186.8 78.4v.2a.97 .97 0 0 0 1 .8v-1zM187.8 77.4v1h1a1.02 1.02 0 0 0-1-1z"/>
<path d="M85.4 40.5v.2l.1-.1-.1 .1 .3-.1-.2-.2zM89.3 78.2a1.02 1.02 0 0 0 1 1v-1zM90.3 77.2v1h1a1.02 1.02 0 0 0-1-1zM54.3 31.7a1.02 1.02 0 0 0 1 1v-1zM55.3 30.7v1h1a1.02 1.02 0 0 0-1-1zM66.6 34.4v.1a.73 .73 0 0 0 .7 .7v-.8zM67.3 33.6v.8h.8a.78 .78 0 0 0-.8-.8zM77.6 75.5a.78 .78 0 0 0 .7 .7v-.7zM78.3 74.7v.8h.8a.78 .78 0 0 0-.8-.8z"/>
</g>
<text font-size="11" x="206.4" y="198.7">G+</text>
<text font-size="4.9" x="236.5" y="185.3">GSB200-10K-SV2</text>
<text font-size="3.9" x="282.9" y="195.5">A4</text>
<g font-size="3.5">
<text x="75.5" y="20.1">255</text>
<text x="215.8" y="20.8">103</text>
<text x="57.7" y="24.6">100</text>
<text x="66.7" y="28.7" transform="rotate(-6 66.7 28.7)">1 5 °</text>
<text x="193.3" y="25.8">82</text>
<text x="214.3" y="25.8">82</text>
<text x="250.7" y="34.4">70</text>
<text x="250.7" y="39.9">19</text>
<text x="43.1" y="44.1" transform="rotate(-90 43.1 44.1)">100</text>
<text x="168.7" y="45.8" transform="rotate(-90 168.7 45.8)">93</text>
<text x="174.6" y="45.8" transform="rotate(-90 174.6 45.8)">82</text>
<text x="38.2" y="56.5" transform="rotate(-90 38.2 56.5)">200</text>
<text x="121.1" y="56.5" transform="rotate(-90 121.1 56.5)">130</text>
<text x="251.9" y="55.8" transform="rotate(-90 251.9 55.8)">90</text>
<text x="168.7" y="67.4" transform="rotate(-90 168.7 67.4)">93</text>
<text x="174.6" y="67.4" transform="rotate(-90 174.6 67.4)">82</text>
<text x="244.7" y="74.2">4-M6</text>
<text x="254.8" y="74.2">16 EQS</text>
<text x="101.4" y="79.9">4-</text>
<text x="108.2" y="79.9">11 THRU</text>
<text x="182.3" y="83.7">30</text>
<text x="201.8" y="83.7">140</text>
<text x="232.8" y="82.7">4-M6</text>
<text x="243" y="82.7">16 EQS</text>
<text x="41.9" y="84.4">6-M8</text>
<text x="52.1" y="84.4">15 EQS</text>
<text x="109.6" y="84.4">17</text>
<text x="116.3" y="84.4">9.5</text>
<text x="44" y="93.2">2-</text>
<text x="50.9" y="93.2">6</text>
<text x="55.7" y="93.2">10 pin</text>
<text x="100.9" y="93.2">2-</text>
<text x="107.7" y="93.2">8 pin</text>
<text x="68.8" y="132.7">190</text>
<text x="122.1" y="152.9" transform="rotate(-90 122.1 152.9)">73</text>
<text x="116.7" y="157.2" transform="rotate(-90 116.7 157.2)">49.5</text>
<text x="65.3" y="165.6">158</text>
<text x="128.1" y="164.1" transform="rotate(-90 128.1 164.1)">122.5</text>
<text x="122.1" y="169.6" transform="rotate(-90 122.1 169.6)">49.5</text>
<text x="221.2" y="192.2">®</text>
<text x="234" y="194.8">吉嘉精密科技有限公司</text>
</g>
<g font-size="3.1">
<text x="93.3" y="28">旋轉部</text>
<text x="247.8" y="77.5">P.C.D 105</text>
<text x="45.3" y="88.6">P.C.D 170</text>
<text x="237" y="86.8">P.C.D 90</text>
<text x="63.7" y="138.6">中空孔徑</text>
<text x="79.9" y="138.6">78</text>
<text x="166.2" y="157">2017-07-15</text>
<text x="208.7" y="157">00初版</text>
<text x="245.6" y="157">陳國棟</text>
<text x="153.5" y="162.3">改版</text>
<text x="153.5" y="166.3">SYM</text>
<text x="169.1" y="162.3">年 月 日</text>
<text x="170" y="166.3">DATE</text>
<text x="205.6" y="166.3">REVISIONS</text>
<text x="207.3" y="162.3">變更事項</text>
<text x="247.2" y="162.3">設計</text>
<text x="248" y="166.3">BY</text>
<text x="267.9" y="162.3">備</text>
<text x="269.6" y="166.3">NOTE</text>
<text x="277.2" y="162.3">注</text>
<text x="158.9" y="172.5">制圖</text>
<text x="185.7" y="172.5">設計</text>
<text x="208.9" y="173">品名:</text>
<text x="245.7" y="172.8">中空旋轉平台</text>
<text x="157.1" y="176.5">PRAWN</text>
<text x="181.3" y="176.5">DESIGNED</text>
<text x="208.9" y="177">TITLE</text>
<text x="233.5" y="176.8">HOLLOW ROTATING PLATFORM</text>
<text x="209.1" y="182.7">規格:</text>
<text x="209.1" y="186.7">SPEC</text>
</g>
<text font-size="2.8" x="228" y="197.8">GIGA Precision Technology Co., Ltd</text>
<g font-size="2.5">
<text x="23.1" y="8.4">1</text>
<text x="72.7" y="8.4">2</text>
<text x="122.7" y="8.4">3</text>
<text x="172.7" y="8.4">4</text>
<text x="222.7" y="8.4">5</text>
<text x="272.7" y="8.4">6</text>
<text x="6.7" y="30.9">A</text>
<text x="288.7" y="30.9">A</text>
<text x="6.7" y="80.9">B</text>
<text x="288.7" y="80.9">B</text>
<text x="6.7" y="130.9">C</text>
<text x="288.7" y="129.9">C</text>
<text x="6.7" y="180.9">D</text>
<text x="23.1" y="203.4">1</text>
<text x="72.7" y="203.4">2</text>
<text x="120.5" y="203.4">3</text>
<text x="178.8" y="203.4">4</text>
</g>
<g font-size="1.7">
<text x="76.7" y="131">0</text>
<text x="75.8" y="132.7">-0.02</text>
<text x="204.9" y="203.7">比例 SCALE:1:4</text>
<text x="249.3" y="203.8">图纸 1 (共1)</text>
</g>
</svg>
